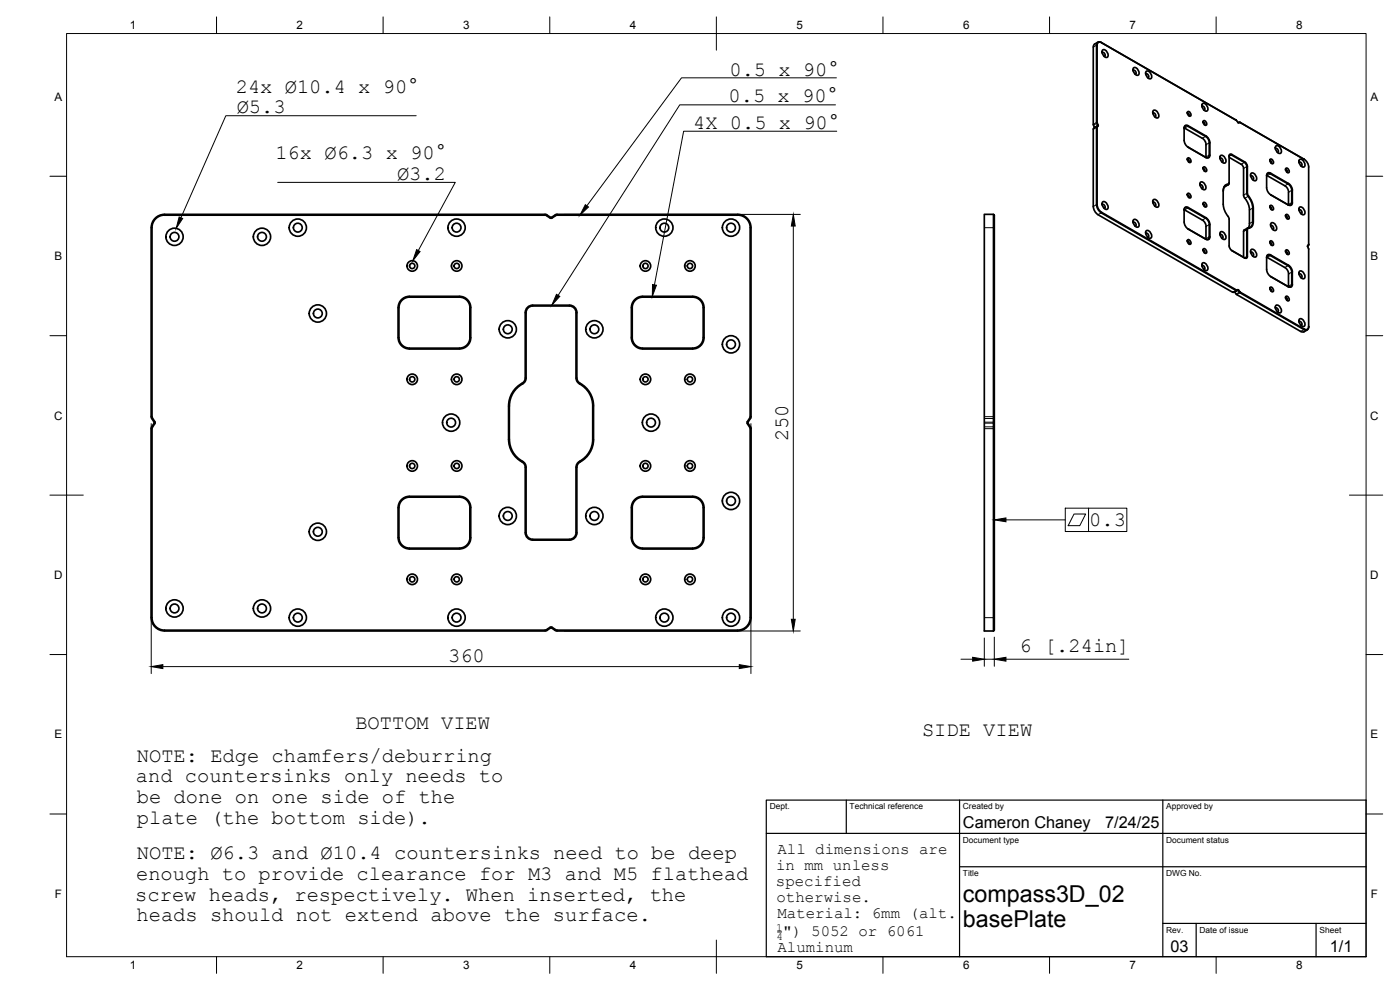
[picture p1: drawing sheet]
<svg xmlns="http://www.w3.org/2000/svg" width="420mm" height="297mm" viewBox="0 0 420 297" stroke-linecap="round" stroke-linejoin="round" font-family="sans-serif">
<!-- layer: Visible -->
<g fill="none" stroke="#000" stroke-width=".51">
<path d="M329.2 13.6v23.2M329.5 12.6l-1.1 .8-.3 .7v23.2l.3 .9M330.6 12.8a.82 .82 0 0 0-.9-.1 .82 .82 0 0 0-.4 .9M330.8 15.9a.62 .62 0 0 1 .8 .2 .62 .62 0 0 1-.2 .8M331 14.9a1.5 1.5 0 0 1 1.3 2.3 1.5 1.5 0 0 1-1.3-2.3zM328.4 38.3l-.3 .5v23.2l.4 1.4 1 1M328.4 38.2v.1M329.1 38.2v23.2M329.2 38.2v23.2M329.3 36.7l.3 .9M329.4 37.7l-.3 .5M329.4 37.6v.1"/>
<path d="M329.6 37.8l-.3 .4M329.6 37.5v.3M340.1 21.2a.62 .62 0 0 1 .7 .3 .62 .62 0 0 1-.1 .8M340.3 20.3a1.5 1.5 0 0 1 1.3 2.2 1.5 1.5 0 0 1-1.3-2.2zM343.9 22.3a.62 .62 0 0 1 .7 .2 .62 .62 0 0 1-.1 .8M344.1 21.3a1.5 1.5 0 0 1 1.3 2.3 1.5 1.5 0 0 1-1.3-2.3zM346 34a.62 .62 0 0 1 .7 .3 .62 .62 0 0 1-.1 .8M346.2 33.1a1.5 1.5 0 0 1 1.3 2.3 1.5 1.5 0 0 1-1.3-2.3zM355.4 38.4v3.7M355.4 38.4a.74 .74 0 0 1 .3-.8 .74 .74 0 0 1 .9 .1l5.7 3.4 .6 .8 .2 1M355.4 38.4h.1M355.5 38.4l5.3 3.1 .7 .6 .5 1.3v3.9"/>
<path d="M356.4 34.1l.4 .2-.1 .4M356.5 33.5a.82 .82 0 0 1 .8 .5 .82 .82 0 0 1-.2 .9l-.7-.8zM356.5 37.9l5.3 3M356.5 37.9a.69 .69 0 0 0-.8-.1 .69 .69 0 0 0-.3 .7M360.7 32a.62 .62 0 0 1 .8 .2 .62 .62 0 0 1-.2 .9M360.9 31a1.5 1.5 0 0 1 1.4 2.3 1.5 1.5 0 0 1-1.4-2.3zM361.1 36.8l.5 .2-.2 .4M361.2 36.2a.82 .82 0 0 1 .8 .5 .82 .82 0 0 1-.2 .9l-.7-.8zM370.9 36l-40.4-23.3a.88 .88 0 0 0-1-.1 .88 .88 0 0 0-.4 1v23.2l.3 .8M370.9 36h.1M371 36.1l.1 .1M371.1 36.2l.4 .5"/>
<path d="M371.5 36.7l.6 .1M371.6 36.8h.1M372.1 36.7l.2 .1M372.2 36.7l19.2 11.1M372.2 36.7l-.6 .1M346.2 59.9a1.5 1.5 0 0 1 1.3 2.2 1.5 1.5 0 0 1-1.3-2.2zM355.4 42.1l.2 1 1 1.1M356.4 47.9l.4 .3-.1 .4M356.4 58.6l.4 .2-.1 .4M356.5 58a.82 .82 0 0 1 .8 .5 .82 .82 0 0 1-.2 .9l-.7-.8zM356.5 47.4a.82 .82 0 0 1 .8 .5 .82 .82 0 0 1-.2 .9l-.7-.8zM356.6 44.2l5.3 3a.74 .74 0 0 0 .8 .1 .74 .74 0 0 0 .4-.8"/>
<path d="M360.1 55.6a.62 .62 0 0 1 .8 .2 .62 .62 0 0 1-.2 .8M360.4 54.6a1.5 1.5 0 0 1 1.3 2.3 1.5 1.5 0 0 1-1.3-2.3zM361.1 50.7l.5 .2-.2 .4M361.2 50.1a.82 .82 0 0 1 .8 .5 .82 .82 0 0 1-.2 .9l-.7-.8zM361.8 40.9l.7 .6 .4 .9v4.2a.66 .66 0 0 1-.3 .7 .66 .66 0 0 1-.8-.1M363.1 42.9v3.7M366.1 47.6a.62 .62 0 0 1 .8 .2 .62 .62 0 0 1-.1 .8M366.4 46.6a1.5 1.5 0 0 1 1.3 2.3 1.5 1.5 0 0 1-1.3-2.3zM368.6 55.3a1.71 1.71 0 0 0-1.5 1.9l.1 5.1 .7 1.6 .7 1M368.7 55.4l-1.2 .6M368.9 46.9l.2-.5 .5 .1 3.9 2.2M368.9 47.2l3.6 2.1 .5 .5 .2 .7"/>
<path d="M368.9 46.8v8.1M368.9 54.8l-.3 .5M368.9 46.8l.2-.5h.6l3.8 2.3M368.9 54.9l-.4 .5a1.6 1.6 0 0 0-1.4 1.9M373.2 50.5l.1 8.5a7 7 0 0 1 1.7 4M373.5 48.7l.5 .6 .2 .7 .1 8.5a7 7 0 0 1 1.7 3.9l-.1 4.1M373.6 48.6l.5 .6 .3 .7v8.1l.1 .5a6.7 6.7 0 0 1 1.6 3.9v4.1a1.98 1.98 0 0 1-1.7 2.2v8.2M375.3 52.9a.62 .62 0 0 1 .8 .2 .62 .62 0 0 1-.2 .8M375.6 51.9a1.5 1.5 0 0 1 1.3 2.3 1.5 1.5 0 0 1-1.3-2.3zM380.2 52.6l.1 .1M380.3 52.7l5.3 3M381.1 48.3l.5 .2-.1 .4"/>
<path d="M381.2 47.7a.82 .82 0 0 1 .9 .5 .82 .82 0 0 1-.2 .9l-.8-.7zM381.3 52.1l5.2 3.1M381.3 52.1a.69 .69 0 0 0-.8 0 .69 .69 0 0 0-.4 .7M382.8 44.7a.62 .62 0 0 1 .7 .2 .62 .62 0 0 1-.1 .8M383 43.7a1.5 1.5 0 0 1 1.3 2.3 1.5 1.5 0 0 1-1.3-2.3zM385.6 55.7l.7 .7 .4 1.3M385.8 51l.5 .3-.1 .4M386 50.4a.82 .82 0 0 1 .8 .5 .82 .82 0 0 1-.2 1l-.7-.8zM386.6 55.2l.6 .6 .4 .9 .1 4.1a.68 .68 0 0 1-.4 .7 .68 .68 0 0 1-.7-.1l-5.3-3M386.7 55l-5.4-3a.74 .74 0 0 0-.8-.1 .74 .74 0 0 0-.4 .8v3.7l.5 1.4 .7 .6 5.4 3.1M386.7 55l.9 1.1 .3 1M386.7 57.7v3.8"/>
<path d="M387.8 57.1v3.7M389.8 48.7a.62 .62 0 0 1 .8 .3 .62 .62 0 0 1-.1 .8M390.1 47.8a1.5 1.5 0 0 1 1.3 2.3 1.5 1.5 0 0 1-1.3-2.3zM391.3 47.8h.1M391.4 47.8l1 1 .4 1.3-.1 23.3-.3 .5M49.4 64.6h114.2M49.4 64.5a3.8 3.8 0 0 0-3.8 3.8v56.7l.9 1.5M163.6 64.5l1.7 1 1.9-1M165.2 65.2l-1.4-.9h-114.4a4 4 0 0 0-4 4v56.7l.9 1.8-.9 1.8v56.7a4 4 0 0 0 4 4h114.2l1.6-.9M165.3 65.2l1.7-.9h54.4a4 4 0 0 1 4 4v56.7l-.9 1.8 .9 1.6v56.9a4 4 0 0 1-4 4h-54.2l-1.9-.9M167.2 64.6h54.2M221.4 64.5a3.7 3.7 0 0 1 3.7 3.8v56.7l-.8 1.5"/>
<path d="M298.2 64.3l.2 .3v124.5l-.2 .2zM298.2 64.3h-2.8v125h2.8M329.1 61.4l.4 1.4 1 1.1 40.4 23.2h.6l.7 .7 19.6 11.2a.83 .83 0 0 0 1-.9l-.1-23.3M329.3 61.4l.3 1.3 1 1 40.5 23.3M329.5 64.4l40.4 23.3M330.8 61.4a.62 .62 0 0 1 .8 .3 .62 .62 0 0 1-.2 .8M331 60.5a1.5 1.5 0 0 1 1.3 2.3 1.5 1.5 0 0 1-1.3-2.3zM340.1 66.8a.62 .62 0 0 1 .7 .3 .62 .62 0 0 1-.1 .8M340.3 65.9a1.5 1.5 0 0 1 1.3 2.2 1.5 1.5 0 0 1-1.3-2.2zM343.9 70.1a.62 .62 0 0 1 .7 .3 .62 .62 0 0 1-.1 .8M344.1 69.2a1.5 1.5 0 0 1 1.3 2.2 1.5 1.5 0 0 1-1.3-2.2zM346 60.8a.62 .62 0 0 1 .7 .3 .62 .62 0 0 1-.1 .8"/>
<path d="M355.4 63v3.6M355.4 63a.73 .73 0 0 1 .3-.8 .73 .73 0 0 1 .9 .1l5.7 3.3 .6 .8 .2 1M355.4 66.6l.2 1 .6 .8 5.7 3.4M355.4 62.9l.1 .1M355.5 63l5.3 3 .7 .6 .4 .9 .1 4.3M356.4 72.5l.4 .2-.1 .4M356.5 71.9a.82 .82 0 0 1 .8 .5 .82 .82 0 0 1-.2 .9l-.7-.7zM356.5 62.4l5.3 3.1M356.5 62.4a.69 .69 0 0 0-.8-.1 .69 .69 0 0 0-.3 .7M360.7 79.8a.62 .62 0 0 1 .8 .3 .62 .62 0 0 1-.2 .8M360.9 78.9a1.5 1.5 0 0 1 1.4 2.2 1.5 1.5 0 0 1-1.4-2.2zM361.1 61.3l.5 .2-.2 .4"/>
<path d="M361.1 75.2l.5 .2-.2 .4M361.2 74.6a.82 .82 0 0 1 .8 .5 .82 .82 0 0 1-.2 .9l-.7-.7zM361.2 60.7a.82 .82 0 0 1 .8 .5 .82 .82 0 0 1-.2 .9l-.7-.7zM361.8 65.4l.7 .7 .4 .8v4.2a.66 .66 0 0 1-.3 .7 .66 .66 0 0 1-.8-.1l-5.2-3M363.1 67.4v3.7M363.1 71.1a.74 .74 0 0 1-.4 .7 .74 .74 0 0 1-.8 0M366.1 70.5a.62 .62 0 0 1 .8 .2 .62 .62 0 0 1-.1 .8M366.4 69.5a1.5 1.5 0 0 1 1.3 2.3 1.5 1.5 0 0 1-1.3-2.3zM368.6 64.9l.3 .9M368.9 65.8v8M368.9 73.8l.2 .8 .6 .6M369.7 75.2l3.9 2.2 .5 .1 .3-.6"/>
<path d="M374.2 68.9l-.1 8.3-.6 .2-3.9-2.3M374.4 68.5l-1.2 .8v7.9M375 63v4.5l-.4 .9M375.3 75.8a.62 .62 0 0 1 .8 .2 .62 .62 0 0 1-.2 .8M375.6 74.8a1.5 1.5 0 0 1 1.3 2.3 1.5 1.5 0 0 1-1.3-2.3zM376 66.5l-.2 1a1.51 1.51 0 0 1-1.4 1l-.2 .4M380.2 77.1l.1 .1M380.3 77.2l5.3 3.1M381.1 62.2l.5 .2-.1 .4M381.1 72.8l.5 .3-.1 .4M381.2 72.3a.82 .82 0 0 1 .9 .5 .82 .82 0 0 1-.2 .9l-.8-.8zM381.2 61.6a.82 .82 0 0 1 .9 .5 .82 .82 0 0 1-.2 .9l-.8-.7z"/>
<path d="M381.3 76.7l5.2 3M381.3 76.7a.69 .69 0 0 0-.8-.1 .69 .69 0 0 0-.4 .7M381.3 67.8a.62 .62 0 0 1 .8 .2 .62 .62 0 0 1-.1 .8M381.6 66.9a1.5 1.5 0 0 1 1.3 2.2 1.5 1.5 0 0 1-1.3-2.2zM385.8 64.9l.5 .3-.1 .3M385.8 75.6l.5 .2-.1 .4M386 75a.82 .82 0 0 1 .8 .5 .82 .82 0 0 1-.2 .9l-.7-.8zM386 64.4a.82 .82 0 0 1 .8 .4 .82 .82 0 0 1-.2 1l-.7-.8zM386.6 79.7l.6 .6 .4 .9 .1 4.1a.68 .68 0 0 1-.4 .8 .68 .68 0 0 1-.7-.1l-5.3-3M386.7 79.6l-5.4-3.1a.74 .74 0 0 0-.8-.1 .74 .74 0 0 0-.4 .8v3.7l.5 1.4 .7 .7 5.4 3M386.7 79.5l.9 1.2 .3 .9M387.9 60.8a.74 .74 0 0 1-.4 .8 .74 .74 0 0 1-.8-.1"/>
<path d="M389.8 63.1a.62 .62 0 0 1 .8 .2 .62 .62 0 0 1-.1 .8M390.1 62.1a1.5 1.5 0 0 1 1.3 2.3 1.5 1.5 0 0 1-1.3-2.3zM392.4 74l.3 .8M392.4 73.9h.1M392.4 73.8v.2M392.7 73.3l-.3 .5M119.5 92.3v9M119.5 92.3a3.4 3.4 0 0 1 3.4-3.4h15a3.4 3.4 0 0 1 3.4 3.4v9a3.4 3.4 0 0 1-3.4 3.4M141 92.3v9M141 92.3a3.1 3.1 0 0 0-3.1-3.1h-15a3.1 3.1 0 0 0-3.2 3.1v9a3.2 3.2 0 0 0 3.2 3.1l15 .1a3.2 3.2 0 0 0 3.1-3.2M159.9 91.6h11M159.9 91.6a2.25 2.25 0 0 0-2.3 2.2v19.6l-.3 1.1a9.4 9.4 0 0 0-4.4 5.5l-.3 1.8v10a8 8 0 0 0 4.4 7.1l.5 .6 .1 .7"/>
<path d="M170.9 91.6a2.25 2.25 0 0 1 2.2 2.2M173.1 93.8v19.6M190.7 90.1a3.1 3.1 0 0 1 2.2-.9h15a3.1 3.1 0 0 1 3.1 3.1v9a3.2 3.2 0 0 1-3.1 3.2l-15-.1a3.1 3.1 0 0 1-3.2-3.1v-9a3.1 3.1 0 0 1 1-2.2zM369.9 87.7h.7l.6 .7 19.2 11 .7 .2 1.2-.6M371.1 87l.5-.1 .7 .8 19.1 11a.82 .82 0 0 0 1 .1 .82 .82 0 0 0 .4-.8M381.1 86.7l.5 .3-.1 .4M381.2 86.2a.82 .82 0 0 1 .9 .4 .82 .82 0 0 1-.2 1l-.8-.8zM382.8 92.5a.62 .62 0 0 1 .7 .3 .62 .62 0 0 1-.1 .8M383 91.6a1.5 1.5 0 0 1 1.3 2.2 1.5 1.5 0 0 1-1.3-2.2zM385.6 80.3l.7 .6 .4 1.3M385.8 89.4l.5 .3-.1 .4M386 88.9a.82 .82 0 0 1 .8 .5 .82 .82 0 0 1-.2 .9l-.7-.8z"/>
<path d="M386.7 82.2v3.8M387.8 81.6v3.7M387.9 85.3a.74 .74 0 0 1-.4 .8 .74 .74 0 0 1-.8-.1M389.8 82.3a.62 .62 0 0 1 .8 .2 .62 .62 0 0 1-.1 .8M389.8 96.6a.62 .62 0 0 1 .8 .2 .62 .62 0 0 1-.1 .9M390.1 81.3a1.5 1.5 0 0 1 1.3 2.3 1.5 1.5 0 0 1-1.3-2.3zM390.1 95.7a1.5 1.5 0 0 1 1.3 2.2 1.5 1.5 0 0 1-1.3-2.2zM119.5 101.3a3.4 3.4 0 0 0 3.4 3.4M122.9 104.7h15M173.1 113.4l.4 1.1a8.6 8.6 0 0 1 4.6 7.3v10a7.9 7.9 0 0 1-4.4 7.1l-.4 .6-.2 .7M192.9 104.7h15M192.9 104.7a3.4 3.4 0 0 1-3.4-3.4v-9a3.4 3.4 0 0 1 3.4-3.4h15a3.4 3.4 0 0 1 3.4 3.4v9a3.4 3.4 0 0 1-3.4 3.4"/>
<path d="M46.5 126.5v.6l-.9 1.5v56.7a3.8 3.8 0 0 0 3.8 3.8h114.2l1.9-1 1.7 1h54.2a3.8 3.8 0 0 0 3.7-3.8v-56.8l-.8-1.4v-.6M152.9 121.8v10M152.9 131.8a7.8 7.8 0 0 0 4.3 6.9l.5 .6 .2 .9M152.9 121.8a7.8 7.8 0 0 1 4.3-6.9l.5-.6 .2-.9v-19.6a2 2 0 0 1 2-2h11a1.96 1.96 0 0 1 2 2v19.6l.4 1.2a9.3 9.3 0 0 1 4.4 5.4l.2 1.8v10a7.8 7.8 0 0 1-4.3 6.9l-.5 .6-.2 .9M119.5 152.3v9M119.5 152.3a3.4 3.4 0 0 1 3.4-3.4h15a3.4 3.4 0 0 1 3.4 3.4v9a3.4 3.4 0 0 1-3.4 3.4M141 152.3v9M141 152.3a3.1 3.1 0 0 0-3.1-3.1h-15a3.1 3.1 0 0 0-3.2 3.1v9a3.2 3.2 0 0 0 3.2 3.2h15a3.2 3.2 0 0 0 3.1-3.2M157.6 140.2v19.6a2.25 2.25 0 0 0 2.3 2.3h11a2.25 2.25 0 0 0 2.2-2.3M157.9 140.2v19.6a2 2 0 0 0 2 2h11a2.04 2.04 0 0 0 2-2v-19.6M173.1 140.2v19.6M190.7 150.1a3.1 3.1 0 0 1 2.2-.9h15a3.1 3.1 0 0 1 3.1 3.1v9a3.2 3.2 0 0 1-3.1 3.2h-15a3.1 3.1 0 0 1-3.2-3.2v-9a3.1 3.1 0 0 1 1-2.2z"/>
<path d="M119.5 161.3a3.4 3.4 0 0 0 3.4 3.4M122.9 164.7h15M192.9 164.7h15M192.9 164.7a3.4 3.4 0 0 1-3.4-3.4v-9a3.4 3.4 0 0 1 3.4-3.4h15a3.4 3.4 0 0 1 3.4 3.4v9a3.4 3.4 0 0 1-3.4 3.4"/>
<circle cx="52.4" cy="71.1" r="1.32"/>
<circle cx="52.4" cy="71.1" r="2.59"/>
<circle cx="78.6" cy="71.1" r="1.32"/>
<circle cx="78.6" cy="71.1" r="2.59"/>
<circle cx="89.4" cy="68.3" r="1.32"/>
<circle cx="89.4" cy="68.3" r="2.59"/>
<circle cx="123.7" cy="79.8" r=".79"/>
<circle cx="123.7" cy="79.8" r="1.58"/>
<circle cx="137" cy="68.3" r="1.32"/>
<circle cx="137" cy="68.3" r="2.59"/>
<circle cx="137.1" cy="79.8" r=".79"/>
<circle cx="137.1" cy="79.8" r="1.58"/>
<circle cx="193.7" cy="79.8" r=".79"/>
<circle cx="193.7" cy="79.8" r="1.58"/>
<circle cx="199.4" cy="68.3" r="1.32"/>
<circle cx="199.4" cy="68.3" r="2.59"/>
<circle cx="207.1" cy="79.8" r=".79"/>
<circle cx="207.1" cy="79.8" r="1.58"/>
<circle cx="219.4" cy="68.3" r="1.32"/>
<circle cx="219.4" cy="68.3" r="2.59"/>
<circle cx="95.4" cy="94.1" r="1.32"/>
<circle cx="95.4" cy="94.1" r="2.59"/>
<circle cx="152.4" cy="98.8" r="1.32"/>
<circle cx="152.4" cy="98.8" r="2.59"/>
<circle cx="178.4" cy="98.8" r="1.32"/>
<circle cx="178.4" cy="98.8" r="2.59"/>
<circle cx="123.7" cy="113.8" r=".79"/>
<circle cx="123.7" cy="113.8" r="1.58"/>
<circle cx="137.1" cy="113.8" r=".79"/>
<circle cx="137.1" cy="113.8" r="1.58"/>
<circle cx="193.7" cy="113.8" r=".79"/>
<circle cx="193.7" cy="113.8" r="1.58"/>
<circle cx="207.1" cy="113.8" r=".79"/>
<circle cx="207.1" cy="113.8" r="1.58"/>
<circle cx="219.4" cy="103.3" r="1.32"/>
<circle cx="219.4" cy="103.3" r="2.59"/>
<circle cx="123.7" cy="139.8" r=".79"/>
<circle cx="123.7" cy="139.8" r="1.58"/>
<circle cx="135.4" cy="126.8" r="1.32"/>
<circle cx="135.4" cy="126.8" r="2.59"/>
<circle cx="137.1" cy="139.8" r=".79"/>
<circle cx="137.1" cy="139.8" r="1.58"/>
<circle cx="193.7" cy="139.8" r=".79"/>
<circle cx="193.7" cy="139.8" r="1.58"/>
<circle cx="195.4" cy="126.8" r="1.32"/>
<circle cx="195.4" cy="126.8" r="2.59"/>
<circle cx="207.1" cy="139.8" r=".79"/>
<circle cx="207.1" cy="139.8" r="1.58"/>
<circle cx="95.4" cy="159.6" r="1.32"/>
<circle cx="95.4" cy="159.6" r="2.59"/>
<circle cx="152.4" cy="154.8" r="1.32"/>
<circle cx="152.4" cy="154.8" r="2.59"/>
<circle cx="178.4" cy="154.8" r="1.32"/>
<circle cx="178.4" cy="154.8" r="2.59"/>
<circle cx="219.4" cy="150.3" r="1.32"/>
<circle cx="219.4" cy="150.3" r="2.59"/>
<circle cx="123.7" cy="173.8" r=".79"/>
<circle cx="123.7" cy="173.8" r="1.58"/>
<circle cx="137.1" cy="173.8" r=".79"/>
<circle cx="137.1" cy="173.8" r="1.58"/>
<circle cx="193.7" cy="173.8" r=".79"/>
<circle cx="193.7" cy="173.8" r="1.58"/>
<circle cx="207.1" cy="173.8" r=".79"/>
<circle cx="207.1" cy="173.8" r="1.58"/>
<circle cx="52.4" cy="182.6" r="1.32"/>
<circle cx="52.4" cy="182.6" r="2.59"/>
<circle cx="78.6" cy="182.6" r="1.32"/>
<circle cx="78.6" cy="182.6" r="2.59"/>
<circle cx="89.4" cy="185.3" r="1.32"/>
<circle cx="89.4" cy="185.3" r="2.59"/>
<circle cx="137" cy="185.3" r="1.32"/>
<circle cx="137" cy="185.3" r="2.59"/>
<circle cx="199.4" cy="185.3" r="1.32"/>
<circle cx="199.4" cy="185.3" r="2.59"/>
<circle cx="219.4" cy="185.3" r="1.32"/>
<circle cx="219.4" cy="185.3" r="2.59"/>
</g>
<!-- layer: Visible Narrow -->
<g fill="none" stroke="#000" stroke-width=".3">
<path d="M329.2 13.6l-1.1 .5M330.5 12.7l.1 .1M329.2 38.2l-1.1 .6M329.2 36.8l-1.1 .5M329.3 38.1l-1.1 .5M329.3 36.9l-1.1 .7M329.6 37.8l-1.2 .5M329.6 37.6l-1.2 .6M356.6 37.7l-1.1 .7M370.9 36l.1 .1M371.6 36.8h.1M372 36.7l.3 .1"/>
<path d="M356.6 44.2h.1M361.8 47.2l.1 .1M361.9 40.8l-1.1 .7M363.1 42.9l-1.2 .5M363.1 46.6l-1.2 .5M368.6 55.3l-1.1 .7M369.7 46.3l-.8 .6M373.5 48.6l-1 .7M374.4 58l-1.2 .6M374.4 50l-1.2 .5M374.7 58.8l-1.1 .7M381.3 52l-1 .7"/>
<path d="M381.3 58.4h.1M386.7 55l-1.1 .7M387.8 57.1l-1.1 .6M391.3 47.8h.1M295.6 68.3h2.4M298.2 68.3h.2M329.2 61.4l-1.1 .6M330.6 63.7l-1.1 .7M356.6 68.7h.1M356.6 62.3l-1.1 .7M361.8 71.7l.1 .1M361.9 65.3l-1.1 .7"/>
<path d="M363.1 67.4l-1.2 .6M363.1 71.1l-1.2 .5M369.7 75.2h.1M374.4 76.9l-.9 .5M374.4 68.9l-1.2 .6M374.5 68.4l.2 .1M376.1 66.5l-1.1 .6M376.1 62.4l-1.1 .6M381.3 76.5l-1 .7M386.5 61.5h.2M386.7 79.6l-1.1 .7M387.8 60.8l-1.1 .5"/>
<path d="M392.4 73.8v.1M392.7 73.5v.1M371 87l-1.1 .7M371.1 87l-1 .7M371.5 86.9l-1 .7M371.7 87l-1.1 .7M372.1 87.6l-1.1 .6M372.3 87.7l-1.1 .7M381.3 83h.1M386.5 86h.2M387.8 81.6l-1.1 .6M387.8 85.3l-1.1 .6"/>
<path d="M391.4 98.7l-1 .7M295.6 128.6h2.4M295.6 125h2.4M295.6 126.7h2.4M295.6 127h2.4M295.6 128.1h2.4M295.6 125.6h2.4M298.2 128.6h.2M298.2 128.1l.2 .1M298.2 127l.2 .1M298.2 125h.2M298.4 126.5l-.2 .2"/>
<path d="M298.4 125.4l-.2 .2M295.6 185.3h2.4M298.2 185.3h.2"/>
</g>
<!-- layer: BORDER -->
<g fill="none" stroke="#000" stroke-width=".3">
<path d="M20 10.1h390v276.9h-390zM65 5.1v5M115 5.1v5M165 5.1v5M215 5.1v10M265 5.1v5M315 5.1v5M365 5.1v5M15 52.9h5M410 52.9h5M15 100.7h5M410 100.7h5"/>
<path d="M15 148.6h10M405 148.6h10M15 196.4h5M410 196.4h5M15 244.2h5M410 244.2h5M65 287v5M115 287v5M165 287v5M215 282.1v9.9M265 287v5M315 287v5"/>
<path d="M365 287v5"/>
</g>
<!-- layer: TITLEBLOCK -->
<path d="M230 240.1h180v46.9h-180zM230 250h180M254 240.1v9.9M288 240.1v46.9M349 240.1v46.9M288 260.1h122M349 277.1h61M359 277.1v9.9M395 277.1v9.9" fill="none" stroke="#000" stroke-width=".36"/>
<!-- layer: FD_Dimensions -->
<path d="M169.3 64.3h70.9M238.1 67.8v118M45.4 127.1v75M225.4 127.1v75M169.3 189.3h70.9M288.4 197.8h3.5M295.4 191.4v8.5M295.4 197.8h3M298.4 191.2v8.7M301.9 197.8h36.9M48.9 200h173" fill="none" stroke="#000" stroke-width=".3"/>
<path d="M238.1 64.3l.6 3.5h-1.2zM45.4 200l3.5-.6v1.2zM221.9 199.4l3.5 .6-3.5 .6zM237.5 185.8h1.2l-.6 3.5zM291.9 197.2l3.5 .6-3.5 .6zM298.4 197.8l3.5-.6v1.2z" fill="#000" stroke="#000" stroke-width=".3"/>
<!-- layer: Hole Notes -->
<path d="M53.8 65.1l1 .5-1.9 2.9zM125 74.9l1.1 .6-2.2 2.8z" fill="#000" stroke="#000" stroke-width=".3"/>
<path d="M124.9 34.7h-57.1l-13.5 30.6M83.3 54.7h53.3l-11.1 20.5" fill="none" stroke="#000" stroke-width=".3"/>
<!-- layer: Leaders -->
<path d="M175.7 61.4l.9 .7-2.5 2.5zM167 88.3l1 .6-2.4 2.7zM195.8 85.4l1.2 .2-1.2 3.3z" fill="#000" stroke="#000" stroke-width=".3"/>
<path d="M250.7 31.5h-46.7l-36.5 57.1M251 23.4h-46.5l-28.4 38.4M251.1 39.4h-45.9l-8.8 46.1" fill="none" stroke="#000" stroke-width=".3"/>
<path d="M301.9 156h17.8M319.7 152.5h18.5v7h-18.5zM322.3 154.2h3.5l-1.7 3.5h-3.5zM326.7 152.5v7" fill="none" stroke="#000" stroke-width=".3"/>
<path d="M298.4 156l3.5-.6v1.2z" fill="#000" stroke="#000" stroke-width=".3"/>
<!-- layer: Notes -->
<path d="M233.3 279.6h1.3" fill="none" stroke="#000" stroke-width=".3"/>
<g font-size="7">
<text x="289" y="270.6">compass3D_02</text>
<text x="289" y="278.1">basePlate</text>
</g>
<g font-size="6.1">
<text x="218.9" y="22.7">0.5 x 90°</text>
<text x="70.8" y="27.8">24x Ø10.4 x 90°</text>
<text x="71" y="34">Ø5.3</text>
<text x="218.7" y="30.7">0.5 x 90°</text>
<text x="208" y="38.7">4X 0.5 x 90°</text>
<text x="82.7" y="47.8">16x Ø6.3 x 90°</text>
<text x="119.1" y="54">Ø3.2</text>
<text x="236.6" y="132.3" transform="rotate(-90 236.6 132.3)">250</text>
<text x="326.9" y="157.8">0.3</text>
<text x="306" y="195.6">6 [.24in]</text>
<text x="134.5" y="198.5">360</text>
<text x="106.7" y="218.7">BOTTOM VIEW</text>
<text x="276.7" y="220.8">SIDE VIEW</text>
<text x="41.1" y="228.5">NOTE: Edge chamfers/deburring</text>
<text x="40.8" y="234.8">and countersinks only needs to</text>
<text x="41.1" y="241">be done on one side of the</text>
<text x="41.1" y="247.2">plate (the bottom side).</text>
<text x="41.1" y="257.8">NOTE: Ø6.3 and Ø10.4 countersinks need to be deep</text>
<text x="40.9" y="264">enough to provide clearance for M3 and M5 flathead</text>
<text x="40.6" y="270.2">screw heads, respectively. When inserted, the</text>
<text x="41" y="276.3">heads should not extend above the surface.</text>
</g>
<g font-size="4.9">
<text x="289" y="248.5">Cameron Chaney</text>
<text x="331.7" y="248.5">7/24/25</text>
<text x="351.3" y="285.7">03</text>
<text x="399.1" y="285.7">1/1</text>
</g>
<g font-size="4.7">
<text x="233.3" y="256.1">All dimensions are</text>
<text x="232.9" y="260.9">in mm unless</text>
<text x="232.9" y="265.7">specified</text>
<text x="233" y="270.5">otherwise.</text>
<text x="233.3" y="275.3">Material: 6mm (alt.</text>
<text x="235" y="281">&quot;) 5052 or 6061</text>
<text x="233.3" y="285.7">Aluminum</text>
</g>
<g font-size="3.5">
<text x="39" y="8.8">1</text>
<text x="89" y="8.8">2</text>
<text x="139" y="8.8">3</text>
<text x="189" y="8.8">4</text>
<text x="239" y="8.8">5</text>
<text x="289" y="8.8">6</text>
<text x="339" y="8.8">7</text>
<text x="389" y="8.8">8</text>
<text x="16.3" y="30.2">A</text>
<text x="411.3" y="30.2">A</text>
<text x="16.3" y="78">B</text>
<text x="411.3" y="78">B</text>
<text x="16.2" y="125.9">C</text>
<text x="411.2" y="125.9">C</text>
<text x="16.2" y="173.7">D</text>
<text x="411.2" y="173.7">D</text>
<text x="16.3" y="221.6">E</text>
<text x="411.3" y="221.6">E</text>
<text x="16.4" y="269.4">F</text>
<text x="411.4" y="269.4">F</text>
<text x="39" y="290.8">1</text>
<text x="89" y="290.8">2</text>
<text x="139" y="290.8">3</text>
<text x="189" y="290.8">4</text>
<text x="239" y="290.8">5</text>
<text x="289" y="290.8">6</text>
<text x="339" y="290.8">7</text>
<text x="389" y="290.8">8</text>
</g>
<g font-size="3.3">
<text x="233" y="279.3">1</text>
<text x="233" y="282">4</text>
</g>
<g font-size="2.5">
<text x="231" y="242.9">Dept.</text>
<text x="255" y="242.9">Technical reference</text>
<text x="289" y="242.9">Created by</text>
<text x="350" y="242.9">Approved by</text>
<text x="289" y="252.8">Document type</text>
<text x="350" y="252.8">Document status</text>
<text x="289" y="262.9">Title</text>
<text x="350" y="262.9">DWG No.</text>
<text x="350" y="279.9">Rev.</text>
<text x="360" y="279.9">Date of issue</text>
<text x="396" y="279.9">Sheet</text>
</g>
</svg>
